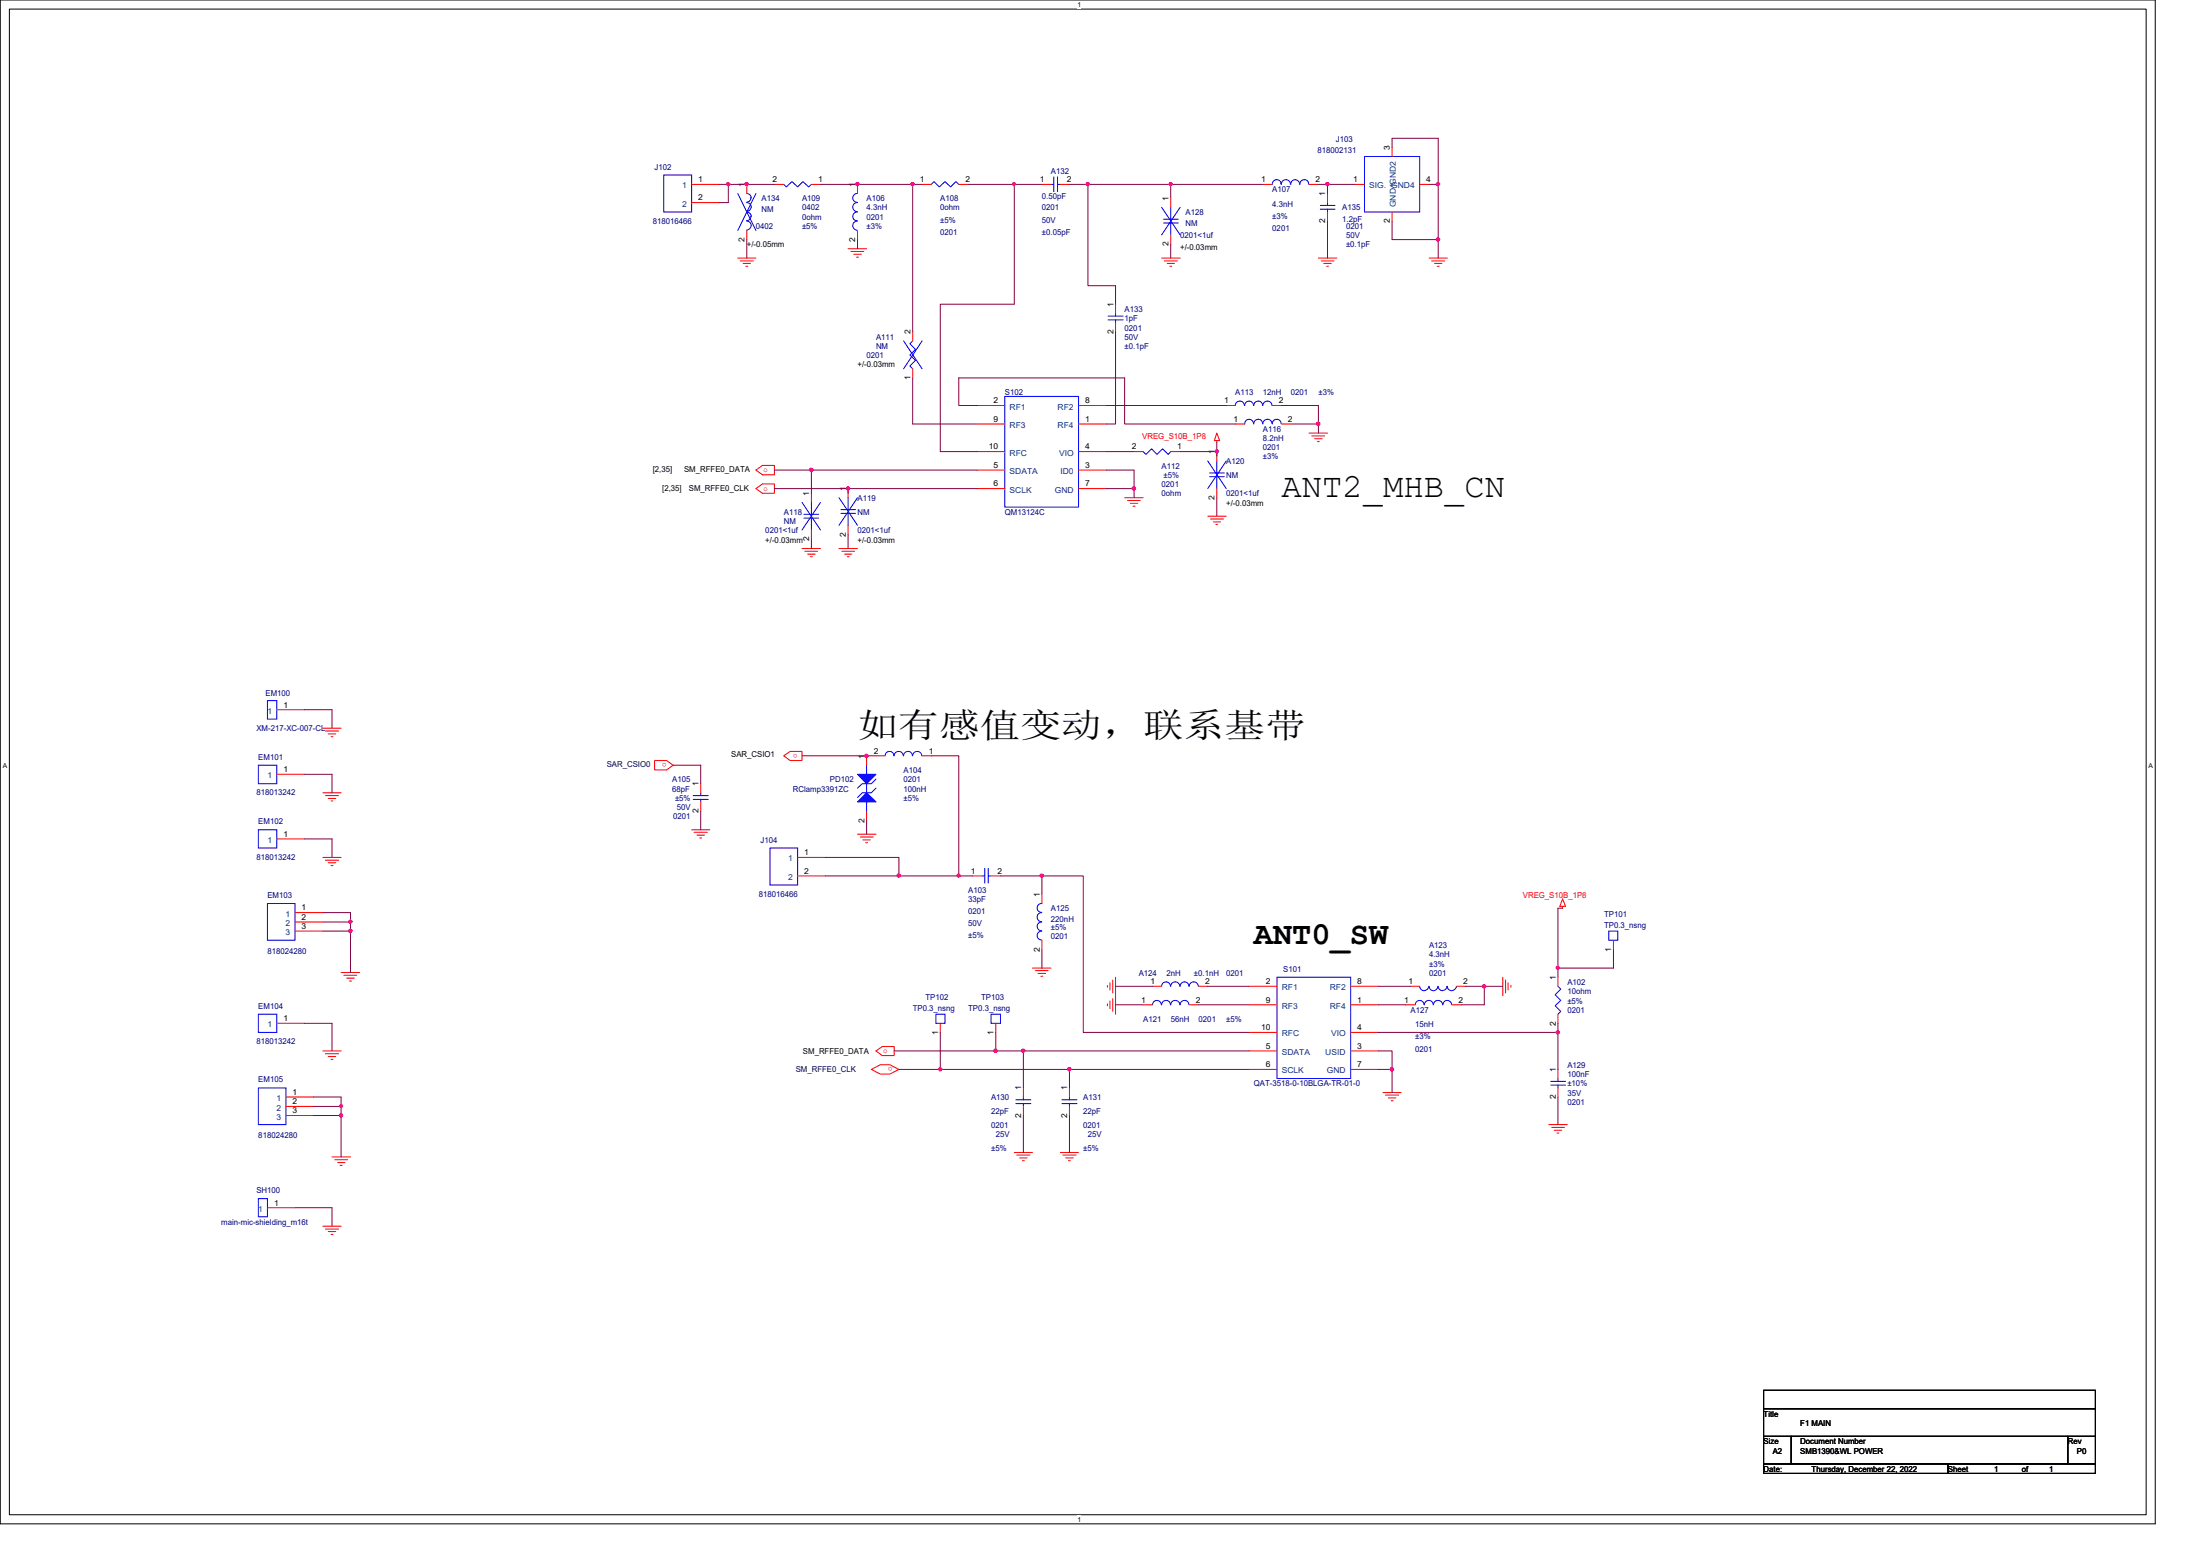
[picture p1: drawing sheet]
<svg xmlns="http://www.w3.org/2000/svg" width="297mm" height="210mm" viewBox="0 0 297 210" stroke-linecap="round" stroke-linejoin="round" font-family="sans-serif">
<path d="M0 0h291v205.7h-291zM1.3 1.2h288.5v203.3h-288.5z" fill="none" stroke="#000" stroke-width=".14"/>
<g fill="#fff">
<path d="M145.5 .1h.5v1h-.5z"/>
<path d="M145.5 204.6h.5v1h-.5z"/>
<path d="M.4 102.8h.5v1h-.5z"/>
<path d="M290.1 102.8h.6v1h-.6z"/>
</g>
<g fill="none" stroke="#f00" stroke-width=".14">
<path d="M188 19.9v1.2M99.6 34.8h2.5M99.9 35.2h1.8M100.3 35.6h1M100.7 35.9h.3M100.8 24.9v1.2M100.8 31.1v1.2M104.6 24.9h1.2M109.6 24.9h1.2M114.5 33.6h2.5M114.9 34h1.7M115.3 34.3h1"/>
<path d="M115.7 34.7h.2M115.8 24.9v1.2M115.8 31.1v1.2M124.5 24.9h1.2M129.5 24.9h1.2M140.7 24.9h1.2M143.2 24.9h1.2M156.8 34.8h2.5M157.2 35.2h1.8M157.6 35.6h1M157.9 35.9h.3M158.1 26.8v1.2"/>
<path d="M158.1 31.7v1.3M178 34.8h2.5M178.4 35.2h1.7M178.7 35.6h1M179.1 35.9h.3M183 24.9h1.2M188 28.6v1.2M191.7 24.9h1.3M193 34.8h2.4M193.3 35.2h1.8M193.7 35.6h1M194.1 35.9h.2"/>
<path d="M123.2 49.8v1.2M123.2 44.8v1.2M164.3 59.5v.2M164.3 58.5l.4 1h-.7zM165.6 54.7h1.2M171.8 54.7h1.2M176.7 58.5h2.5M177.1 58.8h1.8M177.5 59.2h1M177.9 59.6h.2M102.1 66l.9-.7h1.6v1.3h-1.6zM102.1 63.5l.9-.7h1.6v1.3h-1.6z"/>
<path d="M108.3 74h2.5M108.7 74.4h1.7M109 74.8h1.1M109.4 75.1h.3M109.6 66.6v1.2M109.6 71.5v1.3M113.3 74h2.5M113.7 74.4h1.7M114 74.8h1M114.4 75.1h.2M114.5 66v1.2M114.5 70.9v1.3"/>
<path d="M151.8 67.2h2.5M152.2 67.6h1.8M152.6 67.9h1M153 68.3h.2M153.1 61h1.2M158.1 61h1.2M163.1 69.7h2.5M163.4 70.1h1.8M163.8 70.4h1M164.2 70.8h.2M43.6 98.3h2.5M43.9 98.7h1.8"/>
<path d="M44.3 99.1h1M44.7 99.4h.3M37.4 104.5h3.7M43.6 107h2.5M43.6 115.7h2.5M43.9 107.4h1.8M43.9 116.1h1.8M44.3 107.8h1M44.3 116.5h1M44.7 108.1h.3M44.7 116.8h.3M88.4 102.7h1.6l.9 .6-.9 .6h-1.6z"/>
<path d="M93.4 112h2.4M93.7 112.4h1.8M94.1 112.7h1M94.5 113.1h.2M105.8 102l.9-.6h1.6v1.3h-1.6zM115.8 112.6h2.5M116.2 113h1.7M116.5 113.4h1M116.9 113.7h.2M118.3 102h1.2M124.5 102h1.2M37.4 138.1h3.7"/>
<path d="M39.8 123.2h3.8M39.8 124.5h3.8M39.8 125.7h3.8M46.1 131.3h2.5M46.4 131.7h1.8M46.8 132h1M47.2 132.4h.3M134.4 138.1v1.3M139.4 130.7h2.5M139.8 131h1.7M140.2 131.4h1M140.5 131.8h.3"/>
<path d="M149.5 133v.3M149.5 135.5v.3M149.9 132.7v.9M149.9 135.1v1M150.2 132.3v1.7M150.2 134.8v1.7M150.6 131.9v5M168.7 133.1h3.7M168.7 135.6h3.7M168.7 139.4h3.7M182.4 135.6h3.7M182.4 139.4h3.7"/>
<path d="M182.4 133.1h3.7M202.9 131.9v2.5M203.3 132.3v1.7M203.6 132.7v.9M204 133v.3M211 122.3v.3M211 121.3l.4 1h-.8zM38.6 148.1h3.7M38.6 149.4h3.7M38.6 150.6h3.7M43.6 141.9h2.5M43.9 142.2h1.8"/>
<path d="M44.3 142.6h1M44.7 143h.3M44.8 156.2h2.5M45.2 156.5h1.7M45.6 156.9h1M45.9 157.3h.3M117.6 144.4l1.3-.7h1.2l1.3 .7-1.3 .6h-1.2zM118.3 141.9l.8-.6h1.6v1.2h-1.6zM136.9 155.6h2.5M137.3 155.9h1.8M137.7 156.3h1M138 156.7h.3"/>
<path d="M138.2 146.9v1.2M138.2 149.4v1.2M143.2 155.6h2.4M143.5 155.9h1.8M143.9 156.3h1M144.3 156.7h.2M168.7 141.9h3.7M168.7 144.4h3.7M182.4 141.9h3.7M182.4 144.4h3.7M186.7 147.5h2.5M187.1 147.8h1.7"/>
<path d="M187.4 148.2h1.1M187.8 148.6h.3M209.1 151.8h2.5M209.5 152.2h1.7M209.8 152.6h1.1M210.2 153h.3M210.4 144.4v1.2M210.4 146.9v1.2M36.1 163h3.7M43.6 165.5h2.5M43.9 165.9h1.8M44.3 166.2h1"/>
<path d="M44.7 166.6h.3"/>
</g>
<path d="M238.1 187.7h44.8v2.5h-44.8zM238.1 190.2h44.8v3.7h-44.8zM238.1 193.9h3.7v3.7h-3.7zM238.1 197.6h24.9v1.3h-24.9zM241.8 193.9h37.4v3.7h-37.4zM263 197.6h19.9v1.3h-19.9zM279.2 193.9h3.7v3.7h-3.7z" fill="none" stroke="#000" stroke-width=".14"/>
<g fill="none" stroke="#00f" stroke-width=".14">
<path d="M99.6 26.1l2.5 5M100.8 27.3a.61 .61 0 0 1 .6 .7 .61 .61 0 0 1-.6 .6M100.8 29.8a.61 .61 0 0 1 .6 .7 .61 .61 0 0 1-.6 .6M100.8 26.1a.58 .58 0 0 1 .6 .5 .58 .58 0 0 1-.4 .6l-.2 .1M100.8 28.6a.58 .58 0 0 1 .6 .5 .58 .58 0 0 1-.4 .6l-.2 .1M102.1 26.1l-2.5 5M105.8 24.9l.4 .3 .7-.7 .8 .7 .7-.7 .8 .7 .4-.3M115.8 26.1a.59 .59 0 0 0-.7 .6 .59 .59 0 0 0 .6 .6M115.8 27.3a.61 .61 0 0 0-.7 .6 .61 .61 0 0 0 .6 .7M115.8 28.6a.59 .59 0 0 0-.7 .6 .59 .59 0 0 0 .6 .6M115.8 29.8a.61 .61 0 0 0-.7 .6 .61 .61 0 0 0 .6 .7M125.7 24.9l.4-.4 .7 .7 .8-.7 .8 .7 .7-.7 .4 .4"/>
<path d="M141.9 24.9h.4M142.3 23.9v2M142.8 23.9v2M142.8 24.9h.4M156.8 28l2.5 3.7M157.1 29.6h2M157.1 30.1h2M158.1 28v1.6M158.1 30.1v1.6M159.3 28l-2.5 3.7M184.2 21.1h7.5v7.5h-7.5zM122 46l2.5 3.8"/>
<path d="M123.2 46l-.4 .4 .8 .8-.8 .7 .8 .7-.8 .8 .4 .4M124.5 46l-2.5 3.8M166.8 54.7a.61 .61 0 0 1 .6-.6 .61 .61 0 0 1 .6 .6M168.1 54.7a.59 .59 0 0 1 .6-.6 .59 .59 0 0 1 .5 .6M169.3 54.7a.59 .59 0 0 1 .6-.6 .59 .59 0 0 1 .6 .6M170.5 54.7a.61 .61 0 0 1 .6-.6 .61 .61 0 0 1 .6 .6M108.3 67.8l2.5 3.7M108.5 69.4h2M108.5 69.9h2M109.6 67.8v1.6M109.6 69.9v1.6M110.8 67.8l-2.5 3.7"/>
<path d="M113.3 67.2l2.5 3.7M113.5 68.8h2M113.5 69.3h2M114.5 67.2v1.6M114.5 69.3v1.6M115.8 67.2l-2.5 3.7M154.3 61l.4 .3 .8-.7 .7 .7 .8-.7 .7 .7 .4-.3M34.9 103.3h2.5v2.5h-2.5zM119.5 102a.59 .59 0 0 1 .6-.6 .59 .59 0 0 1 .6 .6M120.7 102a.61 .61 0 0 1 .6-.6 .61 .61 0 0 1 .7 .6M122 102a.59 .59 0 0 1 .6-.6 .59 .59 0 0 1 .6 .6M123.2 102a.61 .61 0 0 1 .6-.6 .61 .61 0 0 1 .7 .6"/>
<path d="M34.9 136.9h2.5v2.5h-2.5zM36.1 122h3.7v4.9h-3.7zM133.8 136.9h1.3v1.2h-1.3zM172.4 131.9h10v13.7h-10zM34.9 146.9h3.7v4.9h-3.7zM137.2 148.5h2M137.2 149h2M138.2 148.1v.4M138.2 149v.4M209.4 146h2M209.4 146.5h2M210.4 145.6v.4"/>
<path d="M210.4 146.5v.4M34.9 161.8h1.2v2.5h-1.2z"/>
</g>
<path d="M115.8 104.5h2.5l-1.3 1.3z" fill="#00f"/>
<path d="M115.8 104.5h2.5l-1.3 1.3zM117 103.3v1.2M117 105.8v1.2M118.3 105.2l-.7 .6h-1.2l-.6 .6" fill="none" stroke="#00f" stroke-width=".14"/>
<path d="M117 107l1.3 1.2h-2.5z" fill="#00f"/>
<g fill="none" stroke="#00f" stroke-width=".14">
<path d="M89.6 23.6h3.8v5h-3.8zM172.9 24.8a.57 .57 0 0 0-.6-.5 .57 .57 0 0 0-.5 .6M174.2 24.8a.59 .59 0 0 0-.6-.5 .59 .59 0 0 0-.6 .6M175.4 24.8a.57 .57 0 0 0-.6-.5 .57 .57 0 0 0-.5 .6M176.7 24.8a.57 .57 0 0 0-.6-.5 .57 .57 0 0 0-.6 .6M178.3 27.7h2M178.3 28.2h2M179.2 27.3v.4M179.2 28.2v.4M135.7 53.5h9.9v15h-9.9zM149.6 42.7h2M149.6 43.2h2"/>
<path d="M150.6 42.3v.4M150.6 43.2v.4M169.2 57.2a.59 .59 0 0 0-.6-.6 .59 .59 0 0 0-.5 .6M170.5 57.2a.59 .59 0 0 0-.6-.6 .59 .59 0 0 0-.6 .6M171.7 57.2a.61 .61 0 0 0-.6-.6 .61 .61 0 0 0-.6 .6M173 57.2a.59 .59 0 0 0-.6-.6 .59 .59 0 0 0-.6 .6M163.1 62.2l2.5 3.8M163.3 63.8h2M163.3 64.3h2M164.3 62.2v1.6M164.3 64.3v1.7M165.6 62.2l-2.5 3.8"/>
<path d="M36.1 94.6h1.3v2.5h-1.3zM34.9 112h2.5v2.5h-2.5zM93.6 107.4h2M93.6 107.9h2M94.6 107v.4M94.6 107.9v.3M104 114.5h3.7v5h-3.7zM117 107l1.3 1.2h-2.5zM117 108.2v1.3M118.3 106.4l-.7 .6h-1.2l-.6 .7M132.6 118.2h.4M133 117.2v2"/>
<path d="M133.4 117.2v2M133.4 118.2h.4M126.4 136.9h1.2v1.2h-1.2zM140.7 122a.59 .59 0 0 0-.7 .5 .59 .59 0 0 0 .6 .6M140.7 123.2a.61 .61 0 0 0-.7 .6 .61 .61 0 0 0 .6 .6M140.7 124.5a.59 .59 0 0 0-.7 .5 .59 .59 0 0 0 .6 .6M140.7 125.7a.59 .59 0 0 0-.7 .6 .59 .59 0 0 0 .6 .6M155.6 135.6a.59 .59 0 0 1 .6-.6 .59 .59 0 0 1 .6 .6M156.8 135.6a.59 .59 0 0 1 .6-.6 .59 .59 0 0 1 .6 .6M158 133.1a.59 .59 0 0 0-.6-.6 .59 .59 0 0 0-.6 .6M158.1 135.6a.61 .61 0 0 1 .6-.6 .61 .61 0 0 1 .6 .6M159.3 133.1a.61 .61 0 0 0-.6-.6 .61 .61 0 0 0-.6 .6"/>
<path d="M159.3 135.6a.59 .59 0 0 1 .6-.6 .59 .59 0 0 1 .6 .6M160.5 133.1a.59 .59 0 0 0-.6-.6 .59 .59 0 0 0-.6 .6M161.8 133.1a.61 .61 0 0 0-.6-.6 .61 .61 0 0 0-.6 .6M191.1 135.6a.59 .59 0 0 1 .6-.6 .59 .59 0 0 1 .6 .6M191.7 133.1a.61 .61 0 0 0 .6 .6 .61 .61 0 0 0 .6-.6M192.3 135.6a.59 .59 0 0 1 .6-.6 .59 .59 0 0 1 .6 .6M193 133.1a.59 .59 0 0 0 .5 .6 .59 .59 0 0 0 .6-.6M193.5 135.6a.61 .61 0 0 1 .7-.6 .61 .61 0 0 1 .6 .6M194.2 133.1a.59 .59 0 0 0 .6 .6 .59 .59 0 0 0 .6-.6M194.8 135.6a.59 .59 0 0 1 .6-.6 .59 .59 0 0 1 .6 .6M195.4 133.1a.61 .61 0 0 0 .6 .6 .61 .61 0 0 0 .6-.6M210.4 133.1l.3 .4-.7 .8 .7 .7-.7 .8 .7 .7-.3 .4"/>
<path d="M217.2 125.7h1.2v1.2h-1.2zM143.4 148.5h2M143.4 149h2M144.4 148.1v.4M144.4 149v.4"/>
</g>
<g fill="none" stroke="#f00" stroke-width=".14">
<path d="M93.4 24.9h3.7M93.4 27.3h3.7M170.5 24.9h1.3M176.7 24.9h1.3M179.2 26.1v1.2M179.2 28.6v1.2M131.9 57.2h3.8M131.9 54.7h3.8M145.6 57.2h3.8M145.6 54.7h3.8M150.6 41.1v1.2M150.6 43.6v1.2"/>
<path d="M166.8 57.2h1.3M173 57.2h1.3M131.9 61h3.8M131.9 63.5h3.8M131.9 66h3.8M145.6 61h3.8M145.6 63.5h3.8M145.6 66h3.8M164.3 61v1.2M164.3 66v1.2M37.4 95.8h3.7M37.4 113.2h3.7"/>
<path d="M94.6 105.8v1.2M94.6 108.2v1.3M107.7 115.7h3.7M107.7 118.2h3.7M117 102v1.3M117 109.5v1.2M131.3 118.2h1.3M133.8 118.2h1.3M127 138.1v1.3M140.7 120.7v1.3M140.7 126.9v1.3M154.3 135.6h1.3"/>
<path d="M155.6 133.1h1.2M160.6 135.6h1.2M161.8 133.1h1.3M189.8 135.6h1.3M190.5 133.1h1.2M196 135.6h1.3M196.7 133.1h1.2M210.4 131.9v1.2M210.4 136.9v1.2M217.8 126.9v1.3M144.4 146.9v1.2M144.4 149.4v1.2"/>
</g>
<path d="M97.1 27.3h1.2M149.4 54.7h16.2M164.3 59.7v1.3M173 54.7h5v3.8M127 61h4.9M149.4 61h3.7" fill="none" stroke="#800040" stroke-width=".14"/>
<path d="M164.1 60.8h.3l.1 .1-.1 .2-.1 .1-.2-.1z" fill-rule="evenodd" fill="#f0f"/>
<path d="M164.1 60.8h.3l.1 .1-.1 .2-.1 .1-.2-.1z" fill="none" stroke="#f0f" stroke-width=".14"/>
<path d="M104.6 63.5h27.3M159.3 61h5" fill="none" stroke="#800040" stroke-width=".14"/>
<path d="M109.4 63.3h.3l.1 .1-.1 .2-.2 .1-.1-.1z" fill-rule="evenodd" fill="#f0f"/>
<path d="M109.4 63.3h.3l.1 .1-.1 .2-.2 .1-.1-.1z" fill="none" stroke="#f0f" stroke-width=".14"/>
<path d="M104.6 66h9.9M109.6 63.5v3.1" fill="none" stroke="#800040" stroke-width=".14"/>
<path d="M114.4 65.8h.2l.1 .1-.1 .2-.1 .1-.1-.1z" fill-rule="evenodd" fill="#f0f"/>
<path d="M114.4 65.8h.2l.1 .1-.1 .2-.1 .1-.1-.1z" fill="none" stroke="#f0f" stroke-width=".14"/>
<path d="M194.2 24.9v7.4M131.9 66h-17.4v.6M149.4 66h3.7v1.2M164.3 67.2v2.5" fill="none" stroke="#800040" stroke-width=".14"/>
<path d="M194 32.1h.3l.1 .2-.1 .2-.2 .1-.1-.1z" fill-rule="evenodd" fill="#f0f"/>
<path d="M194 32.1h.3l.1 .2-.1 .2-.2 .1-.1-.1z" fill="none" stroke="#f0f" stroke-width=".14"/>
<path d="M194 24.7h.3l.1 .1-.1 .2-.2 .1-.1-.1z" fill-rule="evenodd" fill="#f0f"/>
<path d="M194 24.7h.3l.1 .1-.1 .2-.2 .1-.1-.1z" fill="none" stroke="#f0f" stroke-width=".14"/>
<path d="M188 19.9v-1.2h6.2v6.2h-1.2M108.3 102h8.7" fill="none" stroke="#800040" stroke-width=".14"/>
<path d="M116.8 101.9h.3l.1 .1-.1 .2h-.1h-.2z" fill-rule="evenodd" fill="#f0f"/>
<path d="M116.8 101.9h.3l.1 .1-.1 .2h-.1h-.2z" fill="none" stroke="#f0f" stroke-width=".14"/>
<path d="M90.9 103.3h3.7v2.5M111.4 115.7h10v2.5" fill="none" stroke="#800040" stroke-width=".14"/>
<path d="M121.2 118h.3l.1 .2-.1 .1-.2 .1-.1-.1z" fill-rule="evenodd" fill="#f0f"/>
<path d="M121.2 118h.3l.1 .2-.1 .1-.2 .1-.1-.1z" fill="none" stroke="#f0f" stroke-width=".14"/>
<path d="M111.4 118.2h18.1M135.1 118.2h5.6v2.5" fill="none" stroke="#800040" stroke-width=".14"/>
<path d="M140.5 118h.3l.1 .2-.1 .1-.2 .1-.1-.1z" fill-rule="evenodd" fill="#f0f"/>
<path d="M140.5 118h.3l.1 .2-.1 .1-.2 .1-.1-.1z" fill="none" stroke="#f0f" stroke-width=".14"/>
<path d="M41.1 104.5h3.7v2.5M41.1 113.2h3.7v2.5M94.6 109.5v2.5M117 102h1.3M117 110.7v1.9M41.1 138.1h3.7v3.8M46.1 148.1v1.3" fill="none" stroke="#800040" stroke-width=".14"/>
<path d="M45.9 149.2h.3l.1 .1-.1 .1-.1 .1-.2-.1z" fill-rule="evenodd" fill="#f0f"/>
<path d="M45.9 149.2h.3l.1 .1-.1 .1-.1 .1-.2-.1z" fill="none" stroke="#f0f" stroke-width=".14"/>
<path d="M158.1 24.9v1.9M210.4 122.6v8.1" fill="none" stroke="#800040" stroke-width=".14"/>
<path d="M210.2 130.5h.3l.1 .1-.1 .2-.2 .1-.1-.1z" fill-rule="evenodd" fill="#f0f"/>
<path d="M210.2 130.5h.3l.1 .1-.1 .2-.2 .1-.1-.1z" fill="none" stroke="#f0f" stroke-width=".14"/>
<path d="M210.4 138.1v6.3" fill="none" stroke="#800040" stroke-width=".14"/>
<path d="M210.2 139.2h.3l.1 .2-.1 .1-.2 .1-.1-.1z" fill-rule="evenodd" fill="#f0f"/>
<path d="M210.2 139.2h.3l.1 .2-.1 .1-.2 .1-.1-.1z" fill="none" stroke="#f0f" stroke-width=".14"/>
<path d="M210.4 130.7v1.2M120.7 141.9h13.7M186.1 144.4h1.9v3.1" fill="none" stroke="#800040" stroke-width=".14"/>
<path d="M134.3 141.7h.3l.1 .1-.1 .2-.2 .1-.1-.1z" fill-rule="evenodd" fill="#f0f"/>
<path d="M134.3 141.7h.3l.1 .1-.1 .2-.2 .1-.1-.1z" fill="none" stroke="#f0f" stroke-width=".14"/>
<path d="M127 139.4v5h-5.6M134.4 141.9h3.8" fill="none" stroke="#800040" stroke-width=".14"/>
<path d="M126.8 144.2h.3l.1 .1-.1 .2-.1 .1-.2-.1z" fill-rule="evenodd" fill="#f0f"/>
<path d="M126.8 144.2h.3l.1 .1-.1 .2-.1 .1-.2-.1z" fill="none" stroke="#f0f" stroke-width=".14"/>
<path d="M186.1 139.4h24.3M138.2 150.6v5M144.4 144.4h24.3M210.4 148.1v3.7" fill="none" stroke="#800040" stroke-width=".14"/>
<path d="M144.2 144.2h.3l.1 .1-.1 .2-.1 .1-.2-.1z" fill-rule="evenodd" fill="#f0f"/>
<path d="M144.2 144.2h.3l.1 .1-.1 .2-.1 .1-.2-.1z" fill="none" stroke="#f0f" stroke-width=".14"/>
<path d="M150.6 133.1h5M150.6 135.6h3.7M186.1 133.1h4.4M202.9 133.1h-2.5v2.5M127 144.4h17.4v2.5" fill="none" stroke="#800040" stroke-width=".14"/>
<path d="M200.2 133h.3l.1 .1-.1 .2-.1 .1-.2-.1z" fill-rule="evenodd" fill="#f0f"/>
<path d="M200.2 133h.3l.1 .1-.1 .2-.1 .1-.2-.1z" fill="none" stroke="#f0f" stroke-width=".14"/>
<path d="M140.7 118.2h5.6v21.2h22.4M42.3 148.1h3.8M42.3 149.4h3.8v1.2M42.3 150.6h3.8M46.1 150.6v5.6" fill="none" stroke="#800040" stroke-width=".14"/>
<path d="M45.9 150.4h.3l.1 .1-.1 .2-.1 .1-.2-.1z" fill-rule="evenodd" fill="#f0f"/>
<path d="M45.9 150.4h.3l.1 .1-.1 .2-.1 .1-.2-.1z" fill="none" stroke="#f0f" stroke-width=".14"/>
<path d="M146.9 24.9h23.6M136.9 41.1h-9.9v19.9M163.1 133.1h5.6M186.1 135.6h3.7" fill="none" stroke="#800040" stroke-width=".14"/>
<path d="M157.9 24.7h.3l.1 .1-.1 .2-.1 .1-.2-.1z" fill-rule="evenodd" fill="#f0f"/>
<path d="M157.9 24.7h.3l.1 .1-.1 .2-.1 .1-.2-.1z" fill="none" stroke="#f0f" stroke-width=".14"/>
<path d="M123.2 24.9v19.9" fill="none" stroke="#800040" stroke-width=".14"/>
<path d="M123 24.7h.4v.1v.2l-.2 .1-.2-.1z" fill-rule="evenodd" fill="#f0f"/>
<path d="M123 24.7h.4v.1v.2l-.2 .1-.2-.1z" fill="none" stroke="#f0f" stroke-width=".14"/>
<path d="M98.3 24.9h2.5M123.2 24.9h1.3" fill="none" stroke="#800040" stroke-width=".14"/>
<path d="M100.6 24.7h.4v.1v.2l-.2 .1-.2-.1z" fill-rule="evenodd" fill="#f0f"/>
<path d="M100.6 24.7h.4v.1v.2l-.2 .1-.2-.1z" fill="none" stroke="#f0f" stroke-width=".14"/>
<path d="M151.8 51h-22.3v3.7h2.4M186.1 141.9h1.9v2.5" fill="none" stroke="#800040" stroke-width=".14"/>
<path d="M187.8 144.2h.3l.1 .1-.1 .2-.2 .1-.1-.1z" fill-rule="evenodd" fill="#f0f"/>
<path d="M187.8 144.2h.3l.1 .1-.1 .2-.2 .1-.1-.1z" fill="none" stroke="#f0f" stroke-width=".14"/>
<path d="M149.4 63.5h3.7v2.5" fill="none" stroke="#800040" stroke-width=".14"/>
<path d="M152.9 65.8h.3l.1 .1-.1 .2-.1 .1-.2-.1z" fill-rule="evenodd" fill="#f0f"/>
<path d="M152.9 65.8h.3l.1 .1-.1 .2-.1 .1-.2-.1z" fill="none" stroke="#f0f" stroke-width=".14"/>
<path d="M98.3 24.9v2.4" fill="none" stroke="#800040" stroke-width=".14"/>
<path d="M98.1 24.7h.4v.1v.2l-.2 .1-.2-.1z" fill-rule="evenodd" fill="#f0f"/>
<path d="M98.1 24.7h.4v.1v.2l-.2 .1-.2-.1z" fill="none" stroke="#f0f" stroke-width=".14"/>
<path d="M97.1 24.9h1.2M188 29.8v2.5h6.2v2.5M151.8 51v6.2h15M164.3 61v.6M134.4 139.4v2.5M144.4 150.6v5M168.7 141.9h-30.5v5" fill="none" stroke="#800040" stroke-width=".14"/>
<path d="M138 141.7h.3l.1 .1-.1 .2-.2 .1-.1-.1z" fill-rule="evenodd" fill="#f0f"/>
<path d="M138 141.7h.3l.1 .1-.1 .2-.2 .1-.1-.1z" fill="none" stroke="#f0f" stroke-width=".14"/>
<path d="M125.7 102h3.8v16.2" fill="none" stroke="#800040" stroke-width=".14"/>
<path d="M129.3 118h.3l.1 .2-.1 .1-.2 .1-.1-.1z" fill-rule="evenodd" fill="#f0f"/>
<path d="M129.3 118h.3l.1 .2-.1 .1-.2 .1-.1-.1z" fill="none" stroke="#f0f" stroke-width=".14"/>
<path d="M136.9 24.9v16.2M129.5 118.2h1.8M210.4 122.6h.6M217.8 128.2v2.5h-7.4" fill="none" stroke="#800040" stroke-width=".14"/>
<path d="M136.7 24.7h.3l.1 .1-.1 .2-.1 .1-.2-.1z" fill-rule="evenodd" fill="#f0f"/>
<path d="M136.7 24.7h.3l.1 .1-.1 .2-.1 .1-.2-.1z" fill="none" stroke="#f0f" stroke-width=".14"/>
<path d="M136.9 24.9h3.8M144.4 24.9h2.5" fill="none" stroke="#800040" stroke-width=".14"/>
<path d="M146.7 24.7h.3l.1 .1-.1 .2-.1 .1-.2-.1z" fill-rule="evenodd" fill="#f0f"/>
<path d="M146.7 24.7h.3l.1 .1-.1 .2-.1 .1-.2-.1z" fill="none" stroke="#f0f" stroke-width=".14"/>
<path d="M115.8 32.3v1.3M115.8 24.9h7.4M146.9 24.9v13.7h3.7v2.5M123.2 51v6.2h8.7M150.6 44.8v12.4h-1.2M41.1 95.8h3.7v2.5M43.6 123.2h3.7v1.3h-3.7M140.7 128.2v2.5M197.3 135.6h3.1M197.9 133.1h2.5" fill="none" stroke="#800040" stroke-width=".14"/>
<path d="M47.1 124.3h.4v.1v.2h-.2h-.2z" fill-rule="evenodd" fill="#f0f"/>
<path d="M47.1 124.3h.4v.1v.2h-.2h-.2z" fill="none" stroke="#f0f" stroke-width=".14"/>
<path d="M43.6 125.7h3.7M47.3 124.5v1.2M47.3 125.7v5.6" fill="none" stroke="#800040" stroke-width=".14"/>
<path d="M47.1 125.5h.4v.1v.2l-.2 .1-.2-.1z" fill-rule="evenodd" fill="#f0f"/>
<path d="M47.1 125.5h.4v.1v.2l-.2 .1-.2-.1z" fill="none" stroke="#f0f" stroke-width=".14"/>
<path d="M100.8 24.9h3.8M100.8 32.3v2.5M110.8 24.9h5M109.6 72.8v1.2M114.5 72.2v1.8M39.8 163h5v2.5" fill="none" stroke="#800040" stroke-width=".14"/>
<path d="M115.6 24.7h.3l.1 .1-.1 .2-.2 .1-.1-.1z" fill-rule="evenodd" fill="#f0f"/>
<path d="M115.6 24.7h.3l.1 .1-.1 .2-.2 .1-.1-.1z" fill="none" stroke="#f0f" stroke-width=".14"/>
<path d="M158.1 33v1.8M178 24.9h1.2" fill="none" stroke="#800040" stroke-width=".14"/>
<path d="M179 24.7h.4v.1v.2l-.2 .1-.2-.1z" fill-rule="evenodd" fill="#f0f"/>
<path d="M179 24.7h.4v.1v.2l-.2 .1-.2-.1z" fill="none" stroke="#f0f" stroke-width=".14"/>
<path d="M174.3 57.2h3.7" fill="none" stroke="#800040" stroke-width=".14"/>
<path d="M177.8 57h.3l.1 .2-.1 .2h-.1h-.2z" fill-rule="evenodd" fill="#f0f"/>
<path d="M177.8 57h.3l.1 .2-.1 .2h-.1h-.2z" fill="none" stroke="#f0f" stroke-width=".14"/>
<path d="M130.7 24.9h6.2M179.2 29.8v5M183 24.9h-3.8v1.2M161.8 135.6h6.9" fill="none" stroke="#800040" stroke-width=".14"/>
<path d="M164.1 60.8h.3l.1 .1-.1 .2-.1 .1-.2-.1z" fill-rule="evenodd" fill="#f0f"/>
<path d="M164.1 60.8h.3l.1 .1-.1 .2-.1 .1-.2-.1z" fill="none" stroke="#f0f" stroke-width=".14"/>
<path d="M109.4 63.3h.3l.1 .1-.1 .2-.2 .1-.1-.1z" fill-rule="evenodd" fill="#f0f"/>
<path d="M109.4 63.3h.3l.1 .1-.1 .2-.2 .1-.1-.1z" fill="none" stroke="#f0f" stroke-width=".14"/>
<path d="M114.4 65.8h.2l.1 .1-.1 .2-.1 .1-.1-.1z" fill-rule="evenodd" fill="#f0f"/>
<path d="M114.4 65.8h.2l.1 .1-.1 .2-.1 .1-.1-.1z" fill="none" stroke="#f0f" stroke-width=".14"/>
<path d="M194 32.1h.3l.1 .2-.1 .2-.2 .1-.1-.1z" fill-rule="evenodd" fill="#f0f"/>
<path d="M194 32.1h.3l.1 .2-.1 .2-.2 .1-.1-.1z" fill="none" stroke="#f0f" stroke-width=".14"/>
<path d="M194 24.7h.3l.1 .1-.1 .2-.2 .1-.1-.1z" fill-rule="evenodd" fill="#f0f"/>
<path d="M194 24.7h.3l.1 .1-.1 .2-.2 .1-.1-.1z" fill="none" stroke="#f0f" stroke-width=".14"/>
<path d="M116.8 101.9h.3l.1 .1-.1 .2h-.1h-.2z" fill-rule="evenodd" fill="#f0f"/>
<path d="M116.8 101.9h.3l.1 .1-.1 .2h-.1h-.2z" fill="none" stroke="#f0f" stroke-width=".14"/>
<path d="M121.2 118h.3l.1 .2-.1 .1-.2 .1-.1-.1z" fill-rule="evenodd" fill="#f0f"/>
<path d="M121.2 118h.3l.1 .2-.1 .1-.2 .1-.1-.1z" fill="none" stroke="#f0f" stroke-width=".14"/>
<path d="M140.5 118h.3l.1 .2-.1 .1-.2 .1-.1-.1z" fill-rule="evenodd" fill="#f0f"/>
<path d="M140.5 118h.3l.1 .2-.1 .1-.2 .1-.1-.1z" fill="none" stroke="#f0f" stroke-width=".14"/>
<path d="M45.9 149.2h.3l.1 .1-.1 .1-.1 .1-.2-.1z" fill-rule="evenodd" fill="#f0f"/>
<path d="M45.9 149.2h.3l.1 .1-.1 .1-.1 .1-.2-.1z" fill="none" stroke="#f0f" stroke-width=".14"/>
<path d="M210.2 130.5h.3l.1 .1-.1 .2-.2 .1-.1-.1z" fill-rule="evenodd" fill="#f0f"/>
<path d="M210.2 130.5h.3l.1 .1-.1 .2-.2 .1-.1-.1z" fill="none" stroke="#f0f" stroke-width=".14"/>
<path d="M210.2 139.2h.3l.1 .2-.1 .1-.2 .1-.1-.1z" fill-rule="evenodd" fill="#f0f"/>
<path d="M210.2 139.2h.3l.1 .2-.1 .1-.2 .1-.1-.1z" fill="none" stroke="#f0f" stroke-width=".14"/>
<path d="M134.3 141.7h.3l.1 .1-.1 .2-.2 .1-.1-.1z" fill-rule="evenodd" fill="#f0f"/>
<path d="M134.3 141.7h.3l.1 .1-.1 .2-.2 .1-.1-.1z" fill="none" stroke="#f0f" stroke-width=".14"/>
<path d="M126.8 144.2h.3l.1 .1-.1 .2-.1 .1-.2-.1z" fill-rule="evenodd" fill="#f0f"/>
<path d="M126.8 144.2h.3l.1 .1-.1 .2-.1 .1-.2-.1z" fill="none" stroke="#f0f" stroke-width=".14"/>
<path d="M144.2 144.2h.3l.1 .1-.1 .2-.1 .1-.2-.1z" fill-rule="evenodd" fill="#f0f"/>
<path d="M144.2 144.2h.3l.1 .1-.1 .2-.1 .1-.2-.1z" fill="none" stroke="#f0f" stroke-width=".14"/>
<path d="M200.2 133h.3l.1 .1-.1 .2-.1 .1-.2-.1z" fill-rule="evenodd" fill="#f0f"/>
<path d="M200.2 133h.3l.1 .1-.1 .2-.1 .1-.2-.1z" fill="none" stroke="#f0f" stroke-width=".14"/>
<path d="M45.9 150.4h.3l.1 .1-.1 .2-.1 .1-.2-.1z" fill-rule="evenodd" fill="#f0f"/>
<path d="M45.9 150.4h.3l.1 .1-.1 .2-.1 .1-.2-.1z" fill="none" stroke="#f0f" stroke-width=".14"/>
<path d="M157.9 24.7h.3l.1 .1-.1 .2-.1 .1-.2-.1z" fill-rule="evenodd" fill="#f0f"/>
<path d="M157.9 24.7h.3l.1 .1-.1 .2-.1 .1-.2-.1z" fill="none" stroke="#f0f" stroke-width=".14"/>
<path d="M123 24.7h.4v.1v.2l-.2 .1-.2-.1z" fill-rule="evenodd" fill="#f0f"/>
<path d="M123 24.7h.4v.1v.2l-.2 .1-.2-.1z" fill="none" stroke="#f0f" stroke-width=".14"/>
<path d="M100.6 24.7h.4v.1v.2l-.2 .1-.2-.1z" fill-rule="evenodd" fill="#f0f"/>
<path d="M100.6 24.7h.4v.1v.2l-.2 .1-.2-.1z" fill="none" stroke="#f0f" stroke-width=".14"/>
<path d="M187.8 144.2h.3l.1 .1-.1 .2-.2 .1-.1-.1z" fill-rule="evenodd" fill="#f0f"/>
<path d="M187.8 144.2h.3l.1 .1-.1 .2-.2 .1-.1-.1z" fill="none" stroke="#f0f" stroke-width=".14"/>
<path d="M152.9 65.8h.3l.1 .1-.1 .2-.1 .1-.2-.1z" fill-rule="evenodd" fill="#f0f"/>
<path d="M152.9 65.8h.3l.1 .1-.1 .2-.1 .1-.2-.1z" fill="none" stroke="#f0f" stroke-width=".14"/>
<path d="M98.1 24.7h.4v.1v.2l-.2 .1-.2-.1z" fill-rule="evenodd" fill="#f0f"/>
<path d="M98.1 24.7h.4v.1v.2l-.2 .1-.2-.1z" fill="none" stroke="#f0f" stroke-width=".14"/>
<path d="M138 141.7h.3l.1 .1-.1 .2-.2 .1-.1-.1z" fill-rule="evenodd" fill="#f0f"/>
<path d="M138 141.7h.3l.1 .1-.1 .2-.2 .1-.1-.1z" fill="none" stroke="#f0f" stroke-width=".14"/>
<path d="M129.3 118h.3l.1 .2-.1 .1-.2 .1-.1-.1z" fill-rule="evenodd" fill="#f0f"/>
<path d="M129.3 118h.3l.1 .2-.1 .1-.2 .1-.1-.1z" fill="none" stroke="#f0f" stroke-width=".14"/>
<path d="M136.7 24.7h.3l.1 .1-.1 .2-.1 .1-.2-.1z" fill-rule="evenodd" fill="#f0f"/>
<path d="M136.7 24.7h.3l.1 .1-.1 .2-.1 .1-.2-.1z" fill="none" stroke="#f0f" stroke-width=".14"/>
<path d="M146.7 24.7h.3l.1 .1-.1 .2-.1 .1-.2-.1z" fill-rule="evenodd" fill="#f0f"/>
<path d="M146.7 24.7h.3l.1 .1-.1 .2-.1 .1-.2-.1z" fill="none" stroke="#f0f" stroke-width=".14"/>
<path d="M47.1 124.3h.4v.1v.2h-.2h-.2z" fill-rule="evenodd" fill="#f0f"/>
<path d="M47.1 124.3h.4v.1v.2h-.2h-.2z" fill="none" stroke="#f0f" stroke-width=".14"/>
<path d="M47.1 125.5h.4v.1v.2l-.2 .1-.2-.1z" fill-rule="evenodd" fill="#f0f"/>
<path d="M47.1 125.5h.4v.1v.2l-.2 .1-.2-.1z" fill="none" stroke="#f0f" stroke-width=".14"/>
<path d="M115.6 24.7h.3l.1 .1-.1 .2-.2 .1-.1-.1z" fill-rule="evenodd" fill="#f0f"/>
<path d="M115.6 24.7h.3l.1 .1-.1 .2-.2 .1-.1-.1z" fill="none" stroke="#f0f" stroke-width=".14"/>
<path d="M179 24.7h.4v.1v.2l-.2 .1-.2-.1z" fill-rule="evenodd" fill="#f0f"/>
<path d="M179 24.7h.4v.1v.2l-.2 .1-.2-.1z" fill="none" stroke="#f0f" stroke-width=".14"/>
<path d="M177.8 57h.3l.1 .2-.1 .2h-.1h-.2z" fill-rule="evenodd" fill="#f0f"/>
<path d="M177.8 57h.3l.1 .2-.1 .2h-.1h-.2z" fill="none" stroke="#f0f" stroke-width=".14"/>
<g font-size="4.6">
<text x="173" y="67.1">ANT2_MHB_CN</text>
<text x="115.8" y="99.4">如如如如如如，联联联联</text>
</g>
<text font-size="4.3" x="169.3" y="127.4">ANT0_SW</text>
<g font-size="1.1" fill="#000080">
<text x="88.4" y="22.9">J102</text>
<text x="141.9" y="23.5">A132</text>
<text x="177.9" y="20.7">818002131</text>
<text x="180.4" y="19.2">J103</text>
<text x="102.8" y="27.2">A134</text>
<text x="102.8" y="28.7">NM</text>
<text x="108.3" y="27.2">A109</text>
<text x="108.3" y="29.7">0ohm</text>
<text x="108.3" y="28.4">0402</text>
<text x="117" y="27.2">A106</text>
<text x="117" y="28.4">4.3nH</text>
<text x="117" y="29.7">0201</text>
<text x="127" y="27.2">A108</text>
<text x="127" y="28.4">0ohm</text>
<text x="140.7" y="26.8">0.50pF</text>
<text x="140.7" y="28.4">0201</text>
<text x="160.1" y="29">A128</text>
<text x="171.8" y="26">A107</text>
<text x="171.8" y="27.9">4.3nH</text>
<text x="171.8" y="29.5">±3%</text>
<text x="181.2" y="28.4">A135</text>
<text x="181.2" y="29.9">1.2pF</text>
<text x="88.1" y="30.2">818016466</text>
<text x="102.1" y="30.9">0402</text>
<text x="108.3" y="30.9">±5%</text>
<text x="117" y="30.9">±3%</text>
<text x="127" y="30.1">±5%</text>
<text x="127" y="31.7">0201</text>
<text x="140.7" y="30.1">50V</text>
<text x="140.7" y="31.7">±0.05pF</text>
<text x="159.3" y="32.2">0201&lt;1uf</text>
<text x="160.1" y="30.5">NM</text>
<text x="171.8" y="31.2">0201</text>
<text x="181.7" y="30.9">0201</text>
<text x="181.7" y="32.2">50V</text>
<text x="181.7" y="33.4">±0.1pF</text>
<text x="118.3" y="45.8">A111</text>
<text x="118.3" y="47.1">NM</text>
<text x="151.8" y="42.1">A133</text>
<text x="151.8" y="43.3">1pF</text>
<text x="151.8" y="44.6">0201</text>
<text x="151.8" y="45.8">50V</text>
<text x="151.8" y="47.1">±0.1pF</text>
<text x="117" y="48.3">0201</text>
<text x="135.7" y="53.3">S102</text>
<text x="166.8" y="53.3">A113</text>
<text x="170.5" y="53.3">12nH</text>
<text x="174.3" y="53.3">0201</text>
<text x="178" y="53.3">±3%</text>
<text x="170.5" y="58.3">A116</text>
<text x="170.5" y="59.5">8.2nH</text>
<text x="156.8" y="63.3">A112</text>
<text x="156.8" y="65.7">0201</text>
<text x="157.1" y="64.5">±5%</text>
<text x="165.6" y="62.7">A120</text>
<text x="165.6" y="64.5">NM</text>
<text x="170.5" y="62">±3%</text>
<text x="170.5" y="60.8">0201</text>
<text x="103.3" y="72">0201&lt;1uf</text>
<text x="105.8" y="69.5">A118</text>
<text x="105.8" y="70.7">NM</text>
<text x="115.8" y="67.6">A119</text>
<text x="115.8" y="69.5">NM</text>
<text x="115.8" y="72">0201&lt;1uf</text>
<text x="135.7" y="69.5">QM13124C</text>
<text x="156.8" y="67">0ohm</text>
<text x="165.6" y="67">0201&lt;1uf</text>
<text x="35.9" y="93.9">EM100</text>
<text x="34.6" y="98.6">XM-217-XC-007-CL</text>
<text x="34.6" y="107.3">818013242</text>
<text x="34.9" y="102.6">EM101</text>
<text x="90.8" y="105.6">A105</text>
<text x="90.8" y="106.8">68pF</text>
<text x="107.1" y="106.8">RClamp3391ZC</text>
<text x="112.1" y="105.6">PD102</text>
<text x="122" y="104.4">A104</text>
<text x="122" y="106.8">100nH</text>
<text x="122" y="105.6">0201</text>
<text x="34.9" y="111.3">EM102</text>
<text x="90.9" y="110.6">0201</text>
<text x="91.1" y="108.1">±5%</text>
<text x="91.4" y="109.3">50V</text>
<text x="102.7" y="113.8">J104</text>
<text x="122" y="108.1">±5%</text>
<text x="34.6" y="116">818013242</text>
<text x="36.1" y="121.2">EM103</text>
<text x="102.4" y="121">818016466</text>
<text x="130.7" y="120.5">A103</text>
<text x="130.7" y="121.8">33pF</text>
<text x="130.7" y="123.4">0201</text>
<text x="130.7" y="125">50V</text>
<text x="141.9" y="123">A125</text>
<text x="141.9" y="124.5">220nH</text>
<text x="141.9" y="125.5">±5%</text>
<text x="216.6" y="123.7">TP101</text>
<text x="216.6" y="125.3">TP0.3_nsng</text>
<text x="36.1" y="128.7">818024280</text>
<text x="130.7" y="126.6">±5%</text>
<text x="141.9" y="126.7">0201</text>
<text x="153.8" y="131.7">A124</text>
<text x="157.5" y="131.7">2nH</text>
<text x="161.2" y="131.7">±0.1nH</text>
<text x="165.6" y="131.7">0201</text>
<text x="173.3" y="131.2">S101</text>
<text x="193" y="128">A123</text>
<text x="193" y="129.2">4.3nH</text>
<text x="193" y="130.5">±3%</text>
<text x="193" y="131.7">0201</text>
<text x="34.9" y="136.2">EM104</text>
<text x="123.2" y="136.4">TP0.3_nsng</text>
<text x="125" y="135">TP102</text>
<text x="130.7" y="136.4">TP0.3_nsng</text>
<text x="132.5" y="135">TP103</text>
<text x="154.3" y="138">A121</text>
<text x="158.1" y="138">56nH</text>
<text x="161.8" y="138">0201</text>
<text x="165.6" y="138">±5%</text>
<text x="190.5" y="136.7">A127</text>
<text x="211.6" y="133">A102</text>
<text x="211.6" y="134.2">10ohm</text>
<text x="211.6" y="135.5">±5%</text>
<text x="211.6" y="136.7">0201</text>
<text x="34.6" y="140.9">818013242</text>
<text x="191.1" y="138.7">15nH</text>
<text x="191.1" y="140.3">±3%</text>
<text x="191.1" y="141.9">0201</text>
<text x="34.9" y="146.1">EM105</text>
<text x="133.8" y="148.5">A130</text>
<text x="146.3" y="148.5">A131</text>
<text x="169.3" y="146.6">QAT-3518-0-10BLGA-TR-01-0</text>
<text x="211.6" y="144.2">A129</text>
<text x="211.6" y="145.4">100nF</text>
<text x="211.6" y="149.1">0201</text>
<text x="211.6" y="147.9">35V</text>
<text x="211.6" y="146.6">±10%</text>
<text x="34.9" y="153.6">818024280</text>
<text x="133.8" y="150.4">22pF</text>
<text x="133.8" y="152.3">0201</text>
<text x="133.8" y="155.4">±5%</text>
<text x="134.4" y="153.5">25V</text>
<text x="146.3" y="150.4">22pF</text>
<text x="146.3" y="152.3">0201</text>
<text x="146.3" y="155.4">±5%</text>
<text x="146.9" y="153.5">25V</text>
<text x="34.6" y="161.1">SH100</text>
<text x="29.9" y="165.3">main-mic-shielding_m16t</text>
</g>
<g font-size="1.1">
<text x="187.7" y="20.2" transform="rotate(-90 187.7 20.2)">3</text>
<text x="94.3" y="24.6">1</text>
<text x="94.3" y="27.1">2</text>
<text x="100.5" y="25.2" transform="rotate(-90 100.5 25.2)">1</text>
<text x="104.3" y="24.6">2</text>
<text x="110.4" y="24.6">1</text>
<text x="115.5" y="25.2" transform="rotate(-90 115.5 25.2)">1</text>
<text x="124.2" y="24.6">1</text>
<text x="130.3" y="24.6">2</text>
<text x="140.4" y="24.6">1</text>
<text x="144.1" y="24.6">2</text>
<text x="157.8" y="27.1" transform="rotate(-90 157.8 27.1)">1</text>
<text x="170.3" y="24.6">1</text>
<text x="177.6" y="24.6">2</text>
<text x="178.9" y="26.5" transform="rotate(-90 178.9 26.5)">1</text>
<text x="182.7" y="24.6">1</text>
<text x="192.6" y="24.6">4</text>
<text x="100.5" y="32.6" transform="rotate(-90 100.5 32.6)">2</text>
<text x="100.8" y="33.4">+/-0.05mm</text>
<text x="115.5" y="32.6" transform="rotate(-90 115.5 32.6)">2</text>
<text x="157.8" y="33.2" transform="rotate(-90 157.8 33.2)">2</text>
<text x="159.3" y="33.8">+/-0.03mm</text>
<text x="178.9" y="30.1" transform="rotate(-90 178.9 30.1)">2</text>
<text x="187.7" y="30.1" transform="rotate(-90 187.7 30.1)">2</text>
<text x="150.3" y="41.4" transform="rotate(-90 150.3 41.4)">1</text>
<text x="122.9" y="45.1" transform="rotate(-90 122.9 45.1)">2</text>
<text x="150.3" y="45.1" transform="rotate(-90 150.3 45.1)">2</text>
<text x="115.8" y="49.6">+/-0.03mm</text>
<text x="122.9" y="51.3" transform="rotate(-90 122.9 51.3)">1</text>
<text x="134.2" y="56.9">9</text>
<text x="134.2" y="54.4">2</text>
<text x="146.5" y="56.9">1</text>
<text x="146.5" y="54.4">8</text>
<text x="165.3" y="54.4">1</text>
<text x="166.5" y="56.9">1</text>
<text x="172.7" y="54.4">2</text>
<text x="173.9" y="56.9">2</text>
<text x="88.1" y="63.8">[2,35]</text>
<text x="92.4" y="63.8">SM_RFFE0_DATA</text>
<text x="133.5" y="60.7">10</text>
<text x="134.2" y="63.2">5</text>
<text x="134.2" y="65.7">6</text>
<text x="146.5" y="60.7">4</text>
<text x="146.5" y="63.2">3</text>
<text x="146.5" y="65.7">7</text>
<text x="152.8" y="60.7">2</text>
<text x="159" y="60.7">1</text>
<text x="164" y="61.3" transform="rotate(-90 164 61.3)">1</text>
<text x="89.4" y="66.3">[2,35]</text>
<text x="93" y="66.3">SM_RFFE0_CLK</text>
<text x="109.3" y="66.9" transform="rotate(-90 109.3 66.9)">1</text>
<text x="114.2" y="66.3" transform="rotate(-90 114.2 66.3)">1</text>
<text x="164" y="67.5" transform="rotate(-90 164 67.5)">2</text>
<text x="165.6" y="68.2">+/-0.03mm</text>
<text x="103.3" y="73.2">+/-0.03mm</text>
<text x="109.3" y="73.1" transform="rotate(-90 109.3 73.1)">2</text>
<text x="114.2" y="72.4" transform="rotate(-90 114.2 72.4)">2</text>
<text x="115.8" y="73.2">+/-0.03mm</text>
<text x="38.3" y="95.5">1</text>
<text x="118" y="101.7">2</text>
<text x="125.4" y="101.7">1</text>
<text x="38.3" y="104.2">1</text>
<text x="94.3" y="106.1" transform="rotate(-90 94.3 106.1)">1</text>
<text x="98.7" y="102.2">SAR_CSIO1</text>
<text x="116.7" y="102.4" transform="rotate(-90 116.7 102.4)">1</text>
<text x="38.3" y="112.9">1</text>
<text x="94.3" y="109.8" transform="rotate(-90 94.3 109.8)">2</text>
<text x="116.7" y="111" transform="rotate(-90 116.7 111)">2</text>
<text x="108.6" y="115.4">1</text>
<text x="108.6" y="117.9">2</text>
<text x="131.1" y="117.9">1</text>
<text x="134.7" y="117.9">2</text>
<text x="40.7" y="122.9">1</text>
<text x="40.7" y="124.2">2</text>
<text x="40.7" y="125.4">3</text>
<text x="140.4" y="121.1" transform="rotate(-90 140.4 121.1)">1</text>
<text x="140.4" y="128.4" transform="rotate(-90 140.4 128.4)">2</text>
<text x="217.5" y="128.4" transform="rotate(-90 217.5 128.4)">1</text>
<text x="38.3" y="137.8">1</text>
<text x="154.1" y="135.3">1</text>
<text x="155.3" y="132.8">1</text>
<text x="161.5" y="135.3">2</text>
<text x="162.7" y="132.8">2</text>
<text x="170.9" y="132.8">2</text>
<text x="170.9" y="135.3">9</text>
<text x="183.3" y="135.3">1</text>
<text x="183.3" y="132.8">8</text>
<text x="189.6" y="135.3">1</text>
<text x="190.2" y="132.8">1</text>
<text x="196.9" y="135.3">2</text>
<text x="197.6" y="132.8">2</text>
<text x="210.1" y="132.2" transform="rotate(-90 210.1 132.2)">1</text>
<text x="108.4" y="142.3">SM_RFFE0_DATA</text>
<text x="126.7" y="139.7" transform="rotate(-90 126.7 139.7)">1</text>
<text x="134.2" y="139.7" transform="rotate(-90 134.2 139.7)">1</text>
<text x="170.3" y="139.1">10</text>
<text x="170.9" y="141.6">5</text>
<text x="183.3" y="141.6">3</text>
<text x="183.3" y="139.1">4</text>
<text x="210.1" y="138.4" transform="rotate(-90 210.1 138.4)">2</text>
<text x="39.5" y="147.8">1</text>
<text x="39.5" y="149.1">2</text>
<text x="137.9" y="147.2" transform="rotate(-90 137.9 147.2)">1</text>
<text x="144.1" y="147.2" transform="rotate(-90 144.1 147.2)">1</text>
<text x="170.9" y="144.1">6</text>
<text x="183.3" y="144.1">7</text>
<text x="210.1" y="148.4" transform="rotate(-90 210.1 148.4)">2</text>
<text x="210.1" y="144.7" transform="rotate(-90 210.1 144.7)">1</text>
<text x="39.5" y="150.3">3</text>
<text x="137.9" y="150.9" transform="rotate(-90 137.9 150.9)">2</text>
<text x="144.1" y="150.9" transform="rotate(-90 144.1 150.9)">2</text>
<text x="37" y="162.7">1</text>
<text x="238.1" y="191.2">Title</text>
<text x="238.1" y="194.9">Size</text>
<text x="239.3" y="196.2">A2</text>
<text x="243.1" y="194.9">Document Number</text>
<text x="243.1" y="196.2">SMB1390&amp;WL POWER</text>
<text x="243.1" y="192.4">F1 MAIN</text>
<text x="279.2" y="194.9">Rev</text>
<text x="280.4" y="196.2">P0</text>
<text x="238.1" y="198.7">Date:</text>
<text x="244.6" y="198.7">Thursday, December 22, 2022</text>
<text x="263" y="198.7">Sheet</text>
<text x="269.2" y="198.7">1</text>
<text x="273" y="198.7">of</text>
<text x="276.7" y="198.7">1</text>
</g>
<g font-size="1.1" fill="#004080">
<text x="92.1" y="25.4">1</text>
<text x="92.1" y="27.9">2</text>
<text x="184.9" y="25.4">SIG. GND4</text>
<text x="188.5" y="28" transform="rotate(-90 188.5 28)">GND1GND2</text>
<text x="136.3" y="57.8">RF3</text>
<text x="136.3" y="55.3">RF1</text>
<text x="142.8" y="57.8">RF4</text>
<text x="142.8" y="55.3">RF2</text>
<text x="136.3" y="61.5">RFC</text>
<text x="136.3" y="64">SDATA</text>
<text x="143" y="61.5">VIO</text>
<text x="143.2" y="64">ID0</text>
<text x="136.3" y="66.5">SCLK</text>
<text x="142.4" y="66.5">GND</text>
<text x="36.1" y="96.4">1</text>
<text x="36.1" y="105.1">1</text>
<text x="36.1" y="113.8">1</text>
<text x="106.4" y="116.3">1</text>
<text x="106.4" y="118.8">2</text>
<text x="38.6" y="123.7">1</text>
<text x="38.6" y="125">2</text>
<text x="38.6" y="126.2">3</text>
<text x="173.1" y="133.7">RF1</text>
<text x="173.1" y="136.2">RF3</text>
<text x="179.5" y="136.2">RF4</text>
<text x="179.5" y="133.7">RF2</text>
<text x="36.1" y="138.7">1</text>
<text x="173.1" y="142.4">SDATA</text>
<text x="173.1" y="139.9">RFC</text>
<text x="178.9" y="142.4">USID</text>
<text x="179.7" y="139.9">VIO</text>
<text x="37.3" y="148.6">1</text>
<text x="37.3" y="149.9">2</text>
<text x="173.1" y="144.9">SCLK</text>
<text x="179.2" y="144.9">GND</text>
<text x="37.3" y="151.1">3</text>
<text x="34.8" y="163.6">1</text>
</g>
<g font-size="1.1" fill="#f00">
<text x="154.2" y="59.3">VREG_S10B_1P8</text>
<text x="103.1" y="63.8">o</text>
<text x="103.1" y="66.3">o</text>
<text x="107.7" y="101.7" transform="rotate(180 107.7 101.7)">o</text>
<text x="90" y="103" transform="rotate(180 90 103)">o</text>
<text x="205.6" y="121.2">VREG_S10B_1P8</text>
<text x="119.2" y="142.2">o</text>
<text x="120.5" y="144.1" transform="rotate(180 120.5 144.1)">o</text>
</g>
<g font-size="1.1" fill="#000040">
<text x="81.9" y="103.6">SAR_CSIO0</text>
<text x="107.4" y="144.7">SM_RFFE0_CLK</text>
</g>
<g font-size=".9">
<text x="145.5" y=".9">1</text>
<text x=".4" y="103.6">A</text>
<text x="290.1" y="103.6">A</text>
<text x="145.5" y="205.4">1</text>
</g>
</svg>
